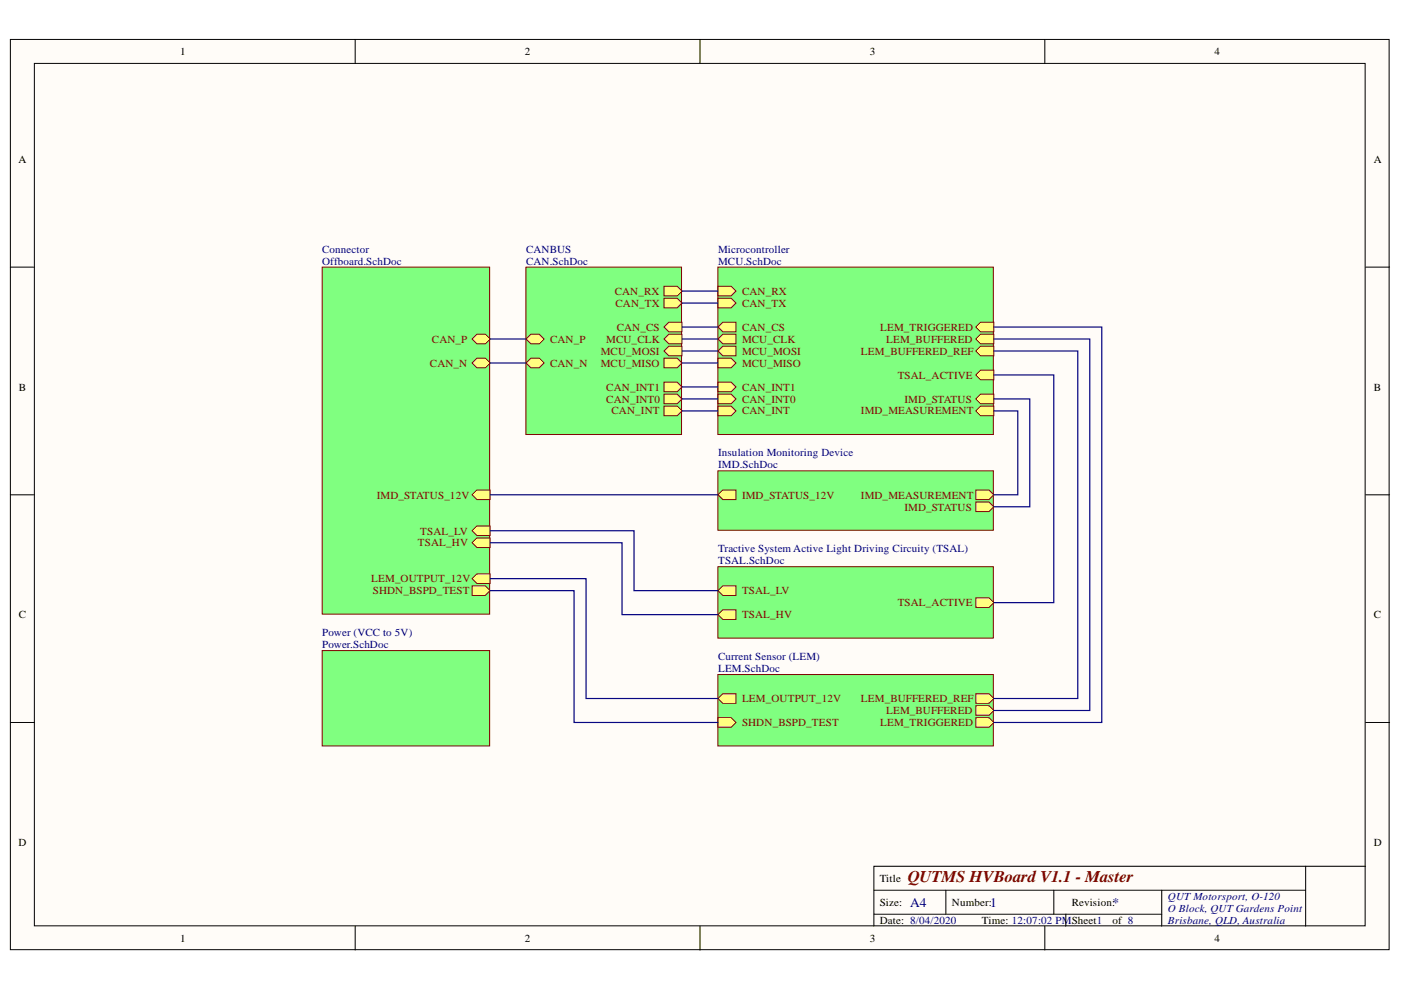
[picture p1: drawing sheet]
<svg xmlns="http://www.w3.org/2000/svg" width="297mm" height="210mm" viewBox="0 0 297 210" stroke-linecap="round" stroke-linejoin="round" font-family="sans-serif">
<g fill="#fffcf8" stroke="#000" stroke-width=".21">
<path d="M2.2 8.4h292.3v193h-292.3z"/>
<path d="M7.3 13.4h282.1v182.9h-282.1z"/>
</g>
<g fill="none" stroke="#000" stroke-width=".21">
<path d="M75.3 8.4v5M148.4 8.4v5M221.5 8.4v5M2.2 56.6h5.1M289.5 56.6h5.1M2.2 104.9h5.1M289.5 104.9h5.1M2.2 153.2h5.1M289.5 153.2h5.1M75.3 196.4v5.1M148.4 196.4v5.1M185.3 188.8h91.5"/>
<path d="M185.3 193.8h61M200.5 188.8v5M221.5 196.4v5.1M223.4 188.8v5M226 193.8v2.6M246.3 188.8v7.6M276.8 183.7h-91.5v12.7M289.5 183.7h-12.7v12.7"/>
</g>
<path d="M68.3 56.6h35.5v73.6h-35.5z" fill="#80ff80" stroke="#800000" stroke-width=".21"/>
<path d="M100.1 124.2h2.8l1 1-1 1.1h-2.8z" fill-rule="evenodd" fill="#ffff80"/>
<path d="M100.1 124.2h2.8l1 1-1 1.1h-2.8z" fill="none" stroke="#800000" stroke-width=".21"/>
<path d="M100.1 112.5l1-1h2.8v2h-2.8z" fill-rule="evenodd" fill="#ffff80"/>
<path d="M100.1 112.5l1-1h2.8v2h-2.8z" fill="none" stroke="#800000" stroke-width=".21"/>
<path d="M100.1 71.9l1-1h1.8l1 1-1 1h-1.8z" fill-rule="evenodd" fill="#ffff80"/>
<path d="M100.1 71.9l1-1h1.8l1 1-1 1h-1.8z" fill="none" stroke="#800000" stroke-width=".21"/>
<path d="M100.1 115.1l1-1h2.8v2h-2.8z" fill-rule="evenodd" fill="#ffff80"/>
<path d="M100.1 115.1l1-1h2.8v2h-2.8z" fill="none" stroke="#800000" stroke-width=".21"/>
<path d="M100.1 77l1-1.1h1.8l1 1.1-1 1h-1.8z" fill-rule="evenodd" fill="#ffff80"/>
<path d="M100.1 77l1-1.1h1.8l1 1.1-1 1h-1.8z" fill="none" stroke="#800000" stroke-width=".21"/>
<path d="M100.1 122.7l1-1h2.8v2h-2.8z" fill-rule="evenodd" fill="#ffff80"/>
<path d="M100.1 122.7l1-1h2.8v2h-2.8z" fill="none" stroke="#800000" stroke-width=".21"/>
<path d="M100.1 104.9l1-1h2.8v2h-2.8z" fill-rule="evenodd" fill="#ffff80"/>
<path d="M100.1 104.9l1-1h2.8v2h-2.8z" fill="none" stroke="#800000" stroke-width=".21"/>
<path d="M152.2 56.6h58.4v35.5h-58.4z" fill="#80ff80" stroke="#800000" stroke-width=".21"/>
<path d="M152.2 86.1h2.8l1 1-1 1h-2.8z" fill-rule="evenodd" fill="#ffff80"/>
<path d="M152.2 86.1h2.8l1 1-1 1h-2.8z" fill="none" stroke="#800000" stroke-width=".21"/>
<path d="M152.2 83.6h2.8l1 1-1 1h-2.8z" fill-rule="evenodd" fill="#ffff80"/>
<path d="M152.2 83.6h2.8l1 1-1 1h-2.8z" fill="none" stroke="#800000" stroke-width=".21"/>
<path d="M152.2 81h2.8l1 1-1 1.1h-2.8z" fill-rule="evenodd" fill="#ffff80"/>
<path d="M152.2 81h2.8l1 1-1 1.1h-2.8z" fill="none" stroke="#800000" stroke-width=".21"/>
<path d="M152.2 75.9h2.8l1 1.1-1 1h-2.8z" fill-rule="evenodd" fill="#ffff80"/>
<path d="M152.2 75.9h2.8l1 1.1-1 1h-2.8z" fill="none" stroke="#800000" stroke-width=".21"/>
<path d="M152.2 74.4l1-1h2.8v2h-2.8z" fill-rule="evenodd" fill="#ffff80"/>
<path d="M152.2 74.4l1-1h2.8v2h-2.8z" fill="none" stroke="#800000" stroke-width=".21"/>
<path d="M152.2 71.9l1-1h2.8v2h-2.8z" fill-rule="evenodd" fill="#ffff80"/>
<path d="M152.2 71.9l1-1h2.8v2h-2.8z" fill="none" stroke="#800000" stroke-width=".21"/>
<path d="M152.2 69.3l1-1h2.8v2.1h-2.8z" fill-rule="evenodd" fill="#ffff80"/>
<path d="M152.2 69.3l1-1h2.8v2.1h-2.8z" fill="none" stroke="#800000" stroke-width=".21"/>
<path d="M206.9 74.4l1-1h2.8v2h-2.8z" fill-rule="evenodd" fill="#ffff80"/>
<path d="M206.9 74.4l1-1h2.8v2h-2.8z" fill="none" stroke="#800000" stroke-width=".21"/>
<path d="M206.9 71.9l1-1h2.8v2h-2.8z" fill-rule="evenodd" fill="#ffff80"/>
<path d="M206.9 71.9l1-1h2.8v2h-2.8z" fill="none" stroke="#800000" stroke-width=".21"/>
<path d="M206.9 87.1l1-1h2.8v2h-2.8z" fill-rule="evenodd" fill="#ffff80"/>
<path d="M206.9 87.1l1-1h2.8v2h-2.8z" fill="none" stroke="#800000" stroke-width=".21"/>
<path d="M206.9 84.6l1-1h2.8v2h-2.8z" fill-rule="evenodd" fill="#ffff80"/>
<path d="M206.9 84.6l1-1h2.8v2h-2.8z" fill="none" stroke="#800000" stroke-width=".21"/>
<path d="M206.9 79.5l1-1h2.8v2h-2.8z" fill-rule="evenodd" fill="#ffff80"/>
<path d="M206.9 79.5l1-1h2.8v2h-2.8z" fill="none" stroke="#800000" stroke-width=".21"/>
<path d="M206.9 69.3l1-1h2.8v2.1h-2.8z" fill-rule="evenodd" fill="#ffff80"/>
<path d="M206.9 69.3l1-1h2.8v2.1h-2.8z" fill="none" stroke="#800000" stroke-width=".21"/>
<path d="M152.2 60.7h2.8l1 1-1 1h-2.8z" fill-rule="evenodd" fill="#ffff80"/>
<path d="M152.2 60.7h2.8l1 1-1 1h-2.8z" fill="none" stroke="#800000" stroke-width=".21"/>
<path d="M152.2 63.2h2.8l1 1.1-1 1h-2.8z" fill-rule="evenodd" fill="#ffff80"/>
<path d="M152.2 63.2h2.8l1 1.1-1 1h-2.8z" fill="none" stroke="#800000" stroke-width=".21"/>
<path d="M152.2 99.8h58.4v12.6h-58.4z" fill="#80ff80" stroke="#800000" stroke-width=".21"/>
<path d="M152.2 104.9l1-1h2.8v2h-2.8z" fill-rule="evenodd" fill="#ffff80"/>
<path d="M152.2 104.9l1-1h2.8v2h-2.8z" fill="none" stroke="#800000" stroke-width=".21"/>
<path d="M206.9 103.9h2.8l1 1-1 1h-2.8z" fill-rule="evenodd" fill="#ffff80"/>
<path d="M206.9 103.9h2.8l1 1-1 1h-2.8z" fill="none" stroke="#800000" stroke-width=".21"/>
<path d="M206.9 106.4h2.8l1 1-1 1.1h-2.8z" fill-rule="evenodd" fill="#ffff80"/>
<path d="M206.9 106.4h2.8l1 1-1 1.1h-2.8z" fill="none" stroke="#800000" stroke-width=".21"/>
<path d="M152.2 143h58.4v15.2h-58.4z" fill="#80ff80" stroke="#800000" stroke-width=".21"/>
<path d="M152.2 152.2h2.8l1 1-1 1h-2.8z" fill-rule="evenodd" fill="#ffff80"/>
<path d="M152.2 152.2h2.8l1 1-1 1h-2.8z" fill="none" stroke="#800000" stroke-width=".21"/>
<path d="M206.9 147.1h2.8l1 1-1 1h-2.8z" fill-rule="evenodd" fill="#ffff80"/>
<path d="M206.9 147.1h2.8l1 1-1 1h-2.8z" fill="none" stroke="#800000" stroke-width=".21"/>
<path d="M206.9 149.6h2.8l1 1-1 1.1h-2.8z" fill-rule="evenodd" fill="#ffff80"/>
<path d="M206.9 149.6h2.8l1 1-1 1.1h-2.8z" fill="none" stroke="#800000" stroke-width=".21"/>
<path d="M152.2 148.1l1-1h2.8v2h-2.8z" fill-rule="evenodd" fill="#ffff80"/>
<path d="M152.2 148.1l1-1h2.8v2h-2.8z" fill="none" stroke="#800000" stroke-width=".21"/>
<path d="M206.9 152.2h2.8l1 1-1 1h-2.8z" fill-rule="evenodd" fill="#ffff80"/>
<path d="M206.9 152.2h2.8l1 1-1 1h-2.8z" fill="none" stroke="#800000" stroke-width=".21"/>
<path d="M111.5 56.6h33v35.5h-33z" fill="#80ff80" stroke="#800000" stroke-width=".21"/>
<path d="M140.8 74.4l1-1h2.8v2h-2.8z" fill-rule="evenodd" fill="#ffff80"/>
<path d="M140.8 74.4l1-1h2.8v2h-2.8z" fill="none" stroke="#800000" stroke-width=".21"/>
<path d="M140.8 71.9l1-1h2.8v2h-2.8z" fill-rule="evenodd" fill="#ffff80"/>
<path d="M140.8 71.9l1-1h2.8v2h-2.8z" fill="none" stroke="#800000" stroke-width=".21"/>
<path d="M140.8 69.3l1-1h2.8v2.1h-2.8z" fill-rule="evenodd" fill="#ffff80"/>
<path d="M140.8 69.3l1-1h2.8v2.1h-2.8z" fill="none" stroke="#800000" stroke-width=".21"/>
<path d="M140.8 75.9h2.8l1 1.1-1 1h-2.8z" fill-rule="evenodd" fill="#ffff80"/>
<path d="M140.8 75.9h2.8l1 1.1-1 1h-2.8z" fill="none" stroke="#800000" stroke-width=".21"/>
<path d="M111.5 77l1.1-1.1h1.7l1.1 1.1-1.1 1h-1.7z" fill-rule="evenodd" fill="#ffff80"/>
<path d="M111.5 77l1.1-1.1h1.7l1.1 1.1-1.1 1h-1.7z" fill="none" stroke="#800000" stroke-width=".21"/>
<path d="M111.5 71.9l1.1-1h1.7l1.1 1-1.1 1h-1.7z" fill-rule="evenodd" fill="#ffff80"/>
<path d="M111.5 71.9l1.1-1h1.7l1.1 1-1.1 1h-1.7z" fill="none" stroke="#800000" stroke-width=".21"/>
<path d="M140.8 81h2.8l1 1-1 1.1h-2.8z" fill-rule="evenodd" fill="#ffff80"/>
<path d="M140.8 81h2.8l1 1-1 1.1h-2.8z" fill="none" stroke="#800000" stroke-width=".21"/>
<path d="M140.8 83.6h2.8l1 1-1 1h-2.8z" fill-rule="evenodd" fill="#ffff80"/>
<path d="M140.8 83.6h2.8l1 1-1 1h-2.8z" fill="none" stroke="#800000" stroke-width=".21"/>
<path d="M140.8 86.1h2.8l1 1-1 1h-2.8z" fill-rule="evenodd" fill="#ffff80"/>
<path d="M140.8 86.1h2.8l1 1-1 1h-2.8z" fill="none" stroke="#800000" stroke-width=".21"/>
<path d="M140.8 60.7h2.8l1 1-1 1h-2.8z" fill-rule="evenodd" fill="#ffff80"/>
<path d="M140.8 60.7h2.8l1 1-1 1h-2.8z" fill="none" stroke="#800000" stroke-width=".21"/>
<path d="M140.8 63.2h2.8l1 1.1-1 1h-2.8z" fill-rule="evenodd" fill="#ffff80"/>
<path d="M140.8 63.2h2.8l1 1.1-1 1h-2.8z" fill="none" stroke="#800000" stroke-width=".21"/>
<path d="M152.2 120.2h58.4v15.1h-58.4z" fill="#80ff80" stroke="#800000" stroke-width=".21"/>
<path d="M152.2 130.3l1-1h2.8v2h-2.8z" fill-rule="evenodd" fill="#ffff80"/>
<path d="M152.2 130.3l1-1h2.8v2h-2.8z" fill="none" stroke="#800000" stroke-width=".21"/>
<path d="M152.2 125.2l1-1h2.8v2.1h-2.8z" fill-rule="evenodd" fill="#ffff80"/>
<path d="M152.2 125.2l1-1h2.8v2.1h-2.8z" fill="none" stroke="#800000" stroke-width=".21"/>
<path d="M206.9 126.8h2.8l1 1-1 1h-2.8z" fill-rule="evenodd" fill="#ffff80"/>
<path d="M206.9 126.8h2.8l1 1-1 1h-2.8z" fill="none" stroke="#800000" stroke-width=".21"/>
<path d="M68.3 137.9h35.5v20.3h-35.5z" fill="#80ff80" stroke="#800000" stroke-width=".21"/>
<g fill="none" stroke="#000080" stroke-width=".25">
<path d="M103.9 77h7.6M103.9 71.9h7.6M144.6 77h7.6M144.6 74.4h7.6M144.6 71.9h7.6M144.6 69.3h7.6M144.6 61.7h7.6M144.6 64.3h7.6M210.7 74.4h17.8v73.7h-17.8M210.7 71.9h20.4v78.7h-20.4M210.7 79.5h12.7v48.3h-12.7M210.7 69.3h22.9v83.9h-22.9"/>
<path d="M144.6 87.1h7.6M144.6 84.6h7.6M144.6 82h7.6M210.7 87.1h5.1v17.8h-5.1M210.7 84.6h7.6v22.8h-7.6M103.9 115.1h28v15.2h20.3M103.9 112.5h30.5v12.7h17.8M103.9 104.9h48.3M103.9 122.7h20.4v25.4h27.9M103.9 125.2h17.8v28h30.5"/>
</g>
<text font-size="3.5" fill="#800000" x="192.4" y="187">QUTMS HVBoard V1.1 - Master</text>
<g font-size="2.8" fill="#000080">
<text x="193" y="192.2">A4</text>
<text x="210" y="192.2">1</text>
<text x="235.9" y="192.2">*</text>
</g>
<g font-size="2.3">
<text x="38.2" y="11.7">1</text>
<text x="111.3" y="11.7">2</text>
<text x="184.4" y="11.7">3</text>
<text x="257.5" y="11.7">4</text>
<text x="3.9" y="34.5">A</text>
<text x="291.3" y="34.5">A</text>
<text x="4" y="82.8">B</text>
<text x="291.3" y="82.8">B</text>
<text x="4" y="131.1">C</text>
<text x="291.3" y="131.1">C</text>
<text x="3.9" y="179.4">D</text>
<text x="291.3" y="179.4">D</text>
<text x="186.5" y="187">Title</text>
<text x="186.5" y="192.1">Size:</text>
<text x="186.5" y="195.9">Date: 8/04/2020</text>
<text x="201.8" y="192.1">Number:</text>
<text x="208.2" y="195.9">Time: 12:07:02 PMSheet1</text>
<text x="227.2" y="192.1">Revision:</text>
<text x="235.9" y="195.9">of 8</text>
<text x="38.2" y="199.7">1</text>
<text x="111.3" y="199.7">2</text>
<text x="184.4" y="199.7">3</text>
<text x="257.5" y="199.7">4</text>
</g>
<g font-size="2.3" fill="#000080">
<text x="68.3" y="53.6">Connector</text>
<text x="111.5" y="53.6">CANBUS</text>
<text x="152.2" y="53.6">Microcontroller</text>
<text x="68.3" y="56.2">Offboard.SchDoc</text>
<text x="111.5" y="56.2">CAN.SchDoc</text>
<text x="152.2" y="56.2">MCU.SchDoc</text>
<text x="152.2" y="96.8">Insulation Monitoring Device</text>
<text x="152.2" y="99.3">IMD.SchDoc</text>
<text x="152.2" y="117.1">Tractive System Active Light Driving Circuity (TSAL)</text>
<text x="152.2" y="119.7">TSAL.SchDoc</text>
<text x="68.3" y="134.9">Power (VCC to 5V)</text>
<text x="68.3" y="137.4">Power.SchDoc</text>
<text x="152.2" y="140">Current Sensor (LEM)</text>
<text x="152.2" y="142.5">LEM.SchDoc</text>
<text x="247.6" y="190.8">QUT Motorsport, O-120</text>
<text x="247.6" y="193.3">O Block, QUT Gardens Point</text>
<text x="247.6" y="195.9">Brisbane, QLD, Australia</text>
</g>
<g font-size="2.3" fill="#800000">
<text x="130.3" y="62.5">CAN_RX</text>
<text x="130.5" y="65">CAN_TX</text>
<text x="157.3" y="62.5">CAN_RX</text>
<text x="157.3" y="65">CAN_TX</text>
<text x="130.7" y="70.1">CAN_CS</text>
<text x="157.3" y="70.1">CAN_CS</text>
<text x="186.6" y="70.1">LEM_TRIGGERED</text>
<text x="91.1" y="77.7">CAN_N</text>
<text x="91.6" y="72.7">CAN_P</text>
<text x="116.6" y="77.7">CAN_N</text>
<text x="116.6" y="72.7">CAN_P</text>
<text x="127.4" y="75.2">MCU_MOSI</text>
<text x="127.4" y="77.7">MCU_MISO</text>
<text x="128.5" y="72.7">MCU_CLK</text>
<text x="157.3" y="77.7">MCU_MISO</text>
<text x="157.3" y="75.2">MCU_MOSI</text>
<text x="157.3" y="72.7">MCU_CLK</text>
<text x="182.5" y="75.2">LEM_BUFFERED_REF</text>
<text x="187.9" y="72.7">LEM_BUFFERED</text>
<text x="128.5" y="82.8">CAN_INT1</text>
<text x="157.3" y="82.8">CAN_INT1</text>
<text x="190.3" y="80.3">TSAL_ACTIVE</text>
<text x="128.5" y="85.3">CAN_INT0</text>
<text x="129.6" y="87.9">CAN_INT</text>
<text x="157.3" y="87.9">CAN_INT</text>
<text x="157.3" y="85.3">CAN_INT0</text>
<text x="182.5" y="87.9">IMD_MEASUREMENT</text>
<text x="191.8" y="85.3">IMD_STATUS</text>
<text x="79.9" y="105.7">IMD_STATUS_12V</text>
<text x="157.3" y="105.7">IMD_STATUS_12V</text>
<text x="182.5" y="105.7">IMD_MEASUREMENT</text>
<text x="89.1" y="113.3">TSAL_LV</text>
<text x="191.8" y="108.3">IMD_STATUS</text>
<text x="88.6" y="115.9">TSAL_HV</text>
<text x="78.7" y="123.5">LEM_OUTPUT_12V</text>
<text x="79" y="126">SHDN_BSPD_TEST</text>
<text x="157.3" y="131.1">TSAL_HV</text>
<text x="157.3" y="126">TSAL_LV</text>
<text x="190.3" y="128.6">TSAL_ACTIVE</text>
<text x="157.3" y="148.9">LEM_OUTPUT_12V</text>
<text x="182.5" y="148.9">LEM_BUFFERED_REF</text>
<text x="157.3" y="153.9">SHDN_BSPD_TEST</text>
<text x="186.6" y="153.9">LEM_TRIGGERED</text>
<text x="187.9" y="151.4">LEM_BUFFERED</text>
</g>
</svg>
